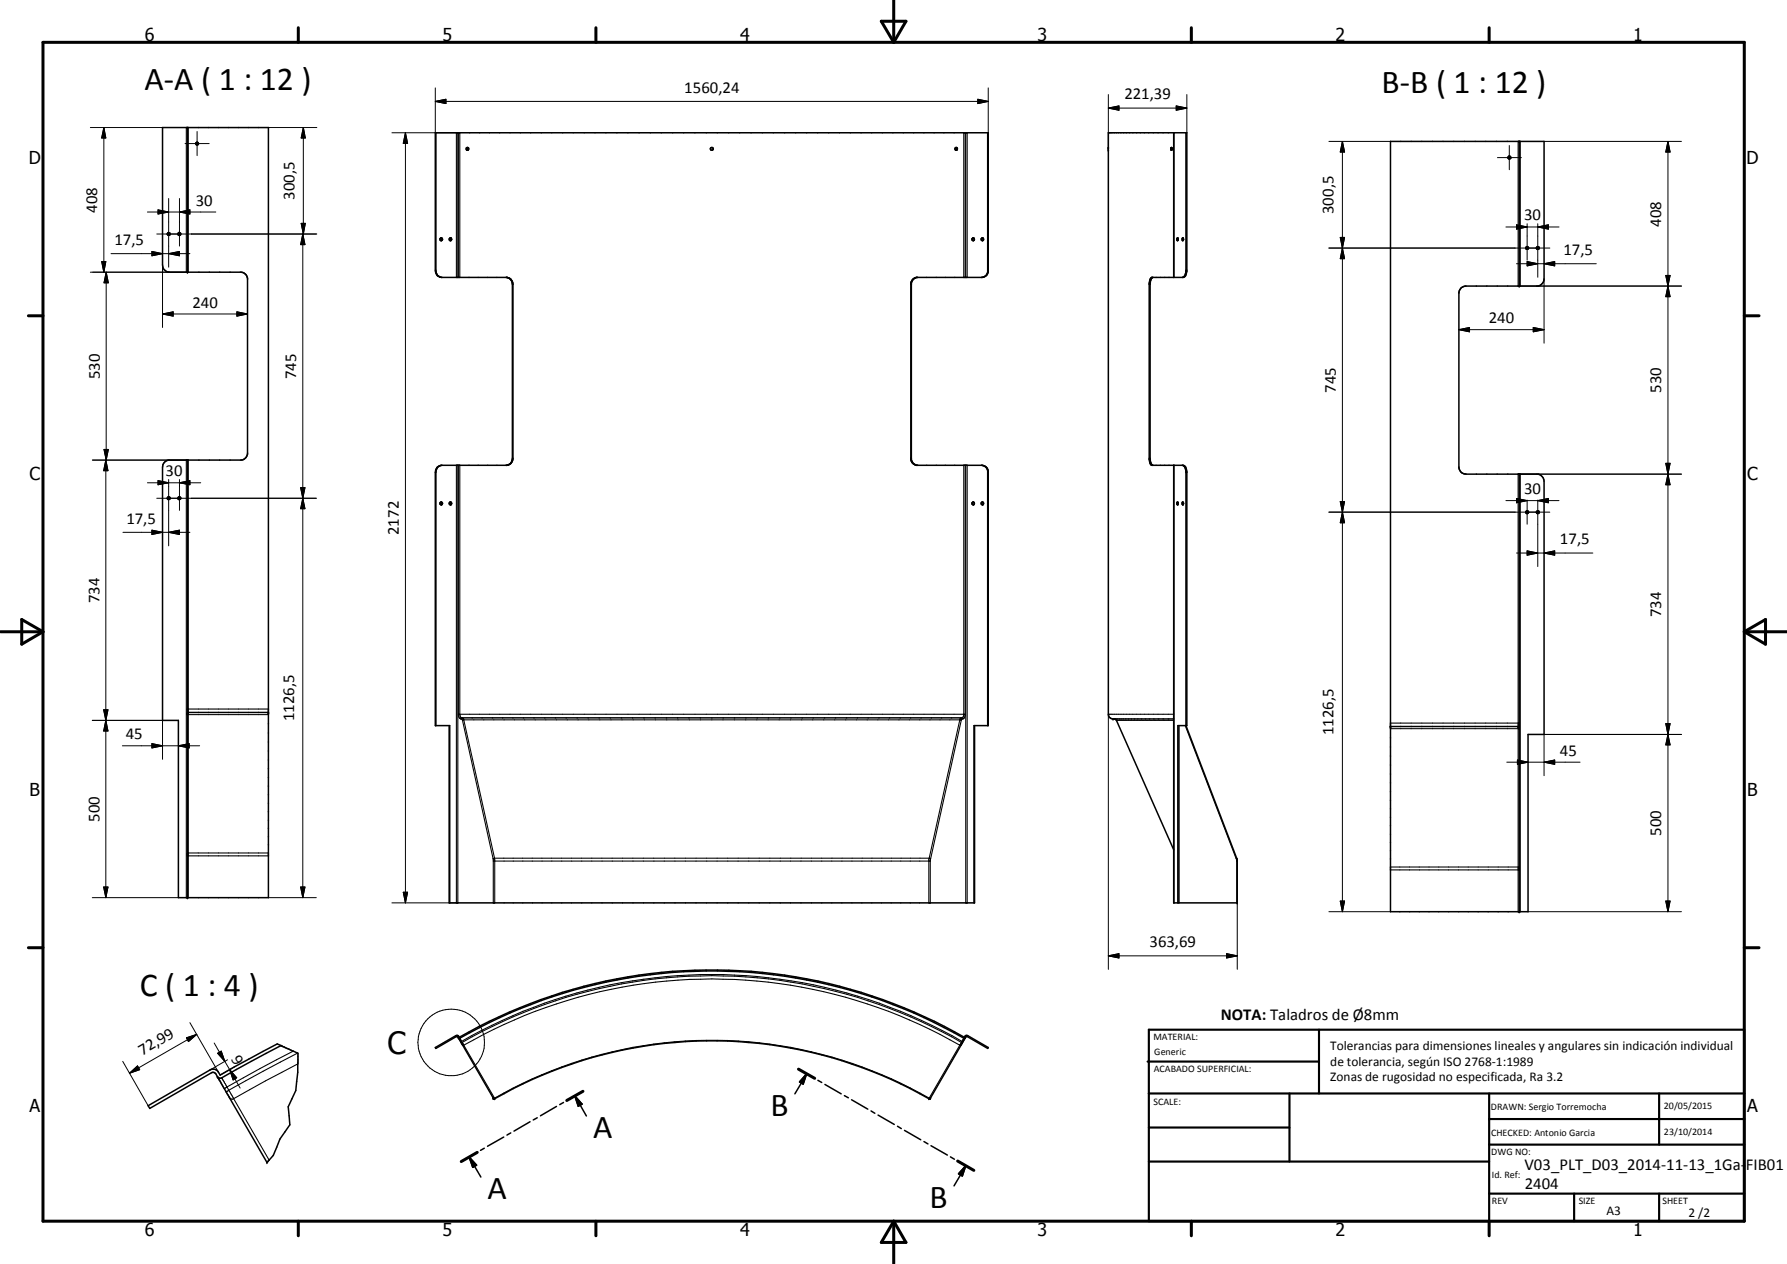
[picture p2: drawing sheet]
<svg xmlns="http://www.w3.org/2000/svg" width="420mm" height="297mm" viewBox="0 0 420 297" stroke-linecap="round" stroke-linejoin="round" font-family="sans-serif">
<g fill="none" stroke="#000" stroke-width=".35">
<path d="M38.2 30h24.9v180.9h-21.2v-41.6h-3.7v-59.5a1.7 1.7 0 0 1 1.4-1.7h17.1a1.73 1.73 0 0 0 1.5-1.3v-41.5l-.3-.6a1.52 1.52 0 0 0-1.2-.7h-16.8a1.73 1.73 0 0 1-1.7-1.7zM44.1 30v34M102.5 31.2v32.3a1.59 1.59 0 0 0 1.2 1.7M109.8 34.7l.3 .1-.3 .5M224.6 34.8h.4l-.1 .5-.3-.1zM224.9 34.7l-.2 .3 .2 .3M232.2 31.2v32.6l-.5 1-.9 .4M275.4 34.7l.2 .1-.1 .5-.2-.2zM275.5 34.7v.5M276 31.2v34M278.8 31.2v32.3l-.3 1.3-.5 .4M326.9 33.2h36.1v32.4a1.8 1.8 0 0 1-1.4 1.6h-17.1l-.9 .4-.5 .6-.1 .5v41.2a1.65 1.65 0 0 0 1.7 1.5h16.9a1.8 1.8 0 0 1 1.4 1.7v59.5h-3.7v41.6h-32.4z"/>
<path d="M357.2 33.2v34M103.7 55.9l.3 .3v.2l-.3 .2M103.7 55.9l.2 .3-.2 .4M103.7 55.9l-.2 .2v.3l.2 .2M105.9 55.9l.2 .3-.2 .4M228.5 56.1a.3 .3 0 0 1 .5-.1 .3 .3 0 0 1 0 .5 .3 .3 0 0 1-.5-.1zM228.9 55.9l-.2 .1v.4l.2 .2M230.8 56a.3 .3 0 0 1 .4 .1 .3 .3 0 0 1-.1 .4 .3 .3 0 0 1-.4-.1zM231 55.9l-.2 .3 .2 .4M276.9 55.9l-.2 .5 .2 .1M276.9 55.9h.1M276.9 55.9v.6"/>
<path d="M276.9 56v.5M278 55.9a.32 .32 0 0 1 .3 .3 .32 .32 0 0 1-.3 .4zM278.1 55.9h.1M278.2 56v.5M358.8 58l.5 .1 .1 .2-.2 .3-.4-.1-.1-.2zM103.8 65.2l15.7 .1M103.9 65.2l-.6-.1a1.43 1.43 0 0 1-.9-1.6v-32.3h130v32.6l-.3 .8-.4 .3-.8 .3-15.7 .1M119.2 65.2l.6 .2M119.5 65.3l.3 .1M119.8 65.4l.4 .5 .3 .8-.1 41.3a1.5 1.5 0 0 1-.9 1.2M119.8 65.4l.5 .5 .3 .8v41.2l-.4 1-1 .4M215.2 65.3a1.7 1.7 0 0 0-.9 1.2v41.5a1.77 1.77 0 0 0 1.2 1.3"/>
<path d="M215.2 65.3a1.36 1.36 0 0 0-1 1.2v41.5a1.77 1.77 0 0 0 1.2 1.3h15.5M215.5 65.2l-.3 .1M271 65.2l-.4 .5-.2 1v41.2l.2 1 .4 .4M44.1 108.1v102.8M103.7 118l.3 .2-.1 .4h-.2M103.7 118l.2 .2-.2 .4M103.7 118l-.2 .2v.2l.2 .2M103.7 109.4a1.51 1.51 0 0 0-1.2 1.6v59.5M103.9 109.3l-.6 .2a1.43 1.43 0 0 0-.9 1.5v59.5h3.3v41.7M105.9 118l.2 .2-.2 .4M119.5 109.3h-15.7M228.5 118.2a.3 .3 0 0 1 .5-.1 .3 .3 0 0 1 0 .4 .3 .3 0 0 1-.5-.1z"/>
<path d="M228.7 118.1v.4l.2 .1M228.9 118l-.2 .1M230.8 118.1a.3 .3 0 0 1 .4 0 .3 .3 0 0 1-.1 .5 .3 .3 0 0 1-.4-.2zM230.8 109.3l1 .4 .6 1v59.8h-3.4v41.7M231 118l-.2 .2 .2 .4M231 109.4l.9 .5 .3 .8v59.8M276 109.3v102.9h14.9v-10.4l-12.1-31.3v-59.5l-.3-1.3-.5-.4M276.8 118l.2 .2-.1 .5-.2-.3zM276.9 118.1v.5M278 118a.32 .32 0 0 1 .3 .3 .32 .32 0 0 1-.3 .3zM278.2 118.1v.5M357.2 111.4v102.8"/>
<path d="M358.8 120.1l.3-.1 .3 .3a.33 .33 0 0 1-.4 .4 .33 .33 0 0 1-.2-.6zM63.1 167.4h-18.8l-.2 .2M105.6 170.5v41.7h123.5v-41.7M108.5 168.7h117.7M262.2 169l.3 .3 13.5 30.4M276 169h-14.3l-.9-.5-.2-.6v-136.7h18.4v32.6l-.1 .5-.1 .5-.6 .4h-7.4l-.3 .2-.3 1.1 .1 42 .5 .8h7.4l.6 .4 .2 1v59.8h-2.1v41.7M277.2 170.5v41.7M326.9 170.7h30.1l.2 .3M51.1 253v.1M51.1 253.1l.1 .1M51.2 253.2l11.6 20M66.1 245.7l4 1.8-.1 4.5-.5 4.3-1.7 3.8 .3 4.2-2.3 3.4-.7 1.9a7.4 7.4 0 0 1-2 3.2l-.3 .3"/>
<path d="M66.1 245.7l-.9-.4-13.4 7.3a1.64 1.64 0 0 0-2.5-1.1l-14.5 8.3 .4 .7 14.7-8.5 .7 .2 .5 .8M66.1 245.7l-14 7.6-.3 .1-.6-.2M107.8 243.9l-.2-.3h-.3l-4.8 2.8-.1-.2 4.8-2.8a.53 .53 0 0 1 .8 .4 119.5 119.5 0 0 1 118.7 0l.4-.5 .4 .1 4.9 2.8-.2 .2-4.8-2.8h-.3l-.2 .3M107.8 243.9l8.4 14.3a103 103 0 0 1 102.4 0l8.3-14.3M107.8 243.9l.1 .1a119.4 119.4 0 0 1 118.9 0l.1-.1M132.5 259.1l-.9 .5M135.2 257.6l1.7 1.9-.9 .5zM135.2 257.6l2.7 4.7M137.1 256.5l-3.8 2.1M187.7 251.2l3.8 2.2M189.6 252.3l-.8 2.5-.8-.5zM189.6 252.3l-2.7 4.7"/>
<path d="M192.3 253.9l.9 .5M194 254.8l3.8 2.2M198.5 257.5l1 .5M200.2 258.4l3.8 2.2M218.8 258.1h-.1M62.8 273.1v.1M110.3 271.9l1.7 1.9-.8 .5zM110.3 271.9l2.8 4.7M112.2 270.8l-3.8 2.2M113.9 269.8l-.9 .5M118.4 267.2l-3.8 2.2M120.1 266.2l-.9 .5"/>
<path d="M124.6 263.6l-3.7 2.2M126.3 262.7l-.9 .5M130.8 260l-3.7 2.2M204.8 261.1l.9 .5M206.4 262l3.9 2.2M211 264.7l.9 .5M212.7 265.6l3.8 2.2M217.2 268.3l1 .5M218.9 269.2l3.8 2.2M223.5 271.9l.9 .5M225.2 272.8l3.8 2.2M227.1 273.9l-.8 2.5-.9-.6z"/>
<path d="M227.1 273.9l-2.8 4.8"/>
<circle cx="46.4" cy="33.7" r=".33"/>
<circle cx="109.9" cy="35" r=".32"/>
<circle cx="167.4" cy="35" r=".33"/>
<circle cx="354.9" cy="37" r=".34"/>
<circle cx="39.7" cy="55" r=".34"/>
<circle cx="42.2" cy="55" r=".34"/>
<circle cx="105.9" cy="56.3" r=".32"/>
<circle cx="361.6" cy="58.3" r=".33"/>
<circle cx="39.7" cy="117.1" r=".34"/>
<circle cx="42.2" cy="117.1" r=".33"/>
<circle cx="105.9" cy="118.3" r=".32"/>
<circle cx="361.6" cy="120.4" r=".33"/>
</g>
<g fill="none" stroke="#000" stroke-width=".25">
<path d="M43.8 30v34M44.3 30v34M107.3 31.2v34M107.6 31.2v34M107.8 31.2v34M108.1 31.2v34M226.6 31.2v34M226.9 31.2v34M227.1 31.2v34M227.4 31.2v34M276 31.2v34M356.9 33.2v34"/>
<path d="M357.5 33.2v34M102.4 63.5h.1M120.5 66.8h.1M214.2 66.8h.1M232.2 63.5h.2M270.2 66.8h.2M278.8 63.5h.2M43.8 108.1v102.8M44.3 108.1v102.8M102.4 111h.1M107.3 109.3v102.9M107.6 109.3v102.9"/>
<path d="M107.8 109.3v58.8l.1 .5 .4 .4M108.1 109.3v58.6l.1 .5 .3 .3-.2 .3M120.5 107.7h.1M214.2 107.7h.1M226.6 109.3v58.9l-.4 .5M226.9 109.3v58.8l-.2 .6-.3 .3M227.1 109.3v102.9M227.4 109.3v102.9M232.2 111h.2M270.2 107.7h.2M276 109.3v102.9M278.8 111h.2"/>
<path d="M356.9 111.4v102.8M357.5 111.4v102.8M44.1 166.6h.1M44.1 166.6h19M44.1 168v.1M44.1 168h.1M44.3 167.5h.1M44.3 167.4h.1M63.1 167.9l-19 .1M107.8 167.9h119.1M108.3 169h.2M108.5 169l.2 .3"/>
<path d="M108.7 169.3l7.2 32.5M109 168.9l-.4-.2-.1 .3M109 168.9v.1M109 169v.2M109 169.2l-.3 .1M109 169.2l7.3 32.5M109 169.2h116.7M225.7 169.2l.3 .1M225.7 169.2l-7.2 32.5M226 169.3l-7.2 32.5M226.1 168.7l.2 .3M226.4 169h-.2l-.2 .3"/>
<path d="M226.4 169l-.1-.3h-.4l-.2 .5M260.6 167.9h15.4M262.5 169.3h13.5M278.7 170.5l11.9 31.3M326.9 169.9h30.3M326.9 171.2l30.3 .1M356.9 170.7h.1M44.1 201.1h.1M44.1 201.1h19M44.1 200.5v.1M63.1 200.4l-19 .1M115.9 201.8l.1 10.4"/>
<path d="M116 202.4h102.7M116.3 201.7v10.5M116.3 201.7l-.4 .1M116.3 201.7h102.2M218.5 201.7l.3 .1M218.5 201.7l-.1 10.5M218.8 201.8l-.1 10.4M290.6 201.8l.2 .4v10M290.8 201.7h.1M290.8 202.4h.1M290.8 201.7l-.2 .1M290.9 202.4h.1"/>
<path d="M326.9 203.8h30.3M326.9 204.4h30.3M52.1 253.3h.1M52.1 253.3l1.3 2.1M53.4 255.4l-.7 .4M53.4 255.4l.4 .8M53.8 256.2l1.1 2M53.8 256.2l-.6 .4M54 258l.4 .3 .5-.1M54.9 258.2l8.4 14.4M68.9 247l-15.5 8.4M70 247.5l-16.2 8.7"/>
<path d="M70 250l-15.1 8.2M108.1 244l.6 1M108.3 244.9a117.8 117.8 0 0 1 118.1 0M108.5 245.1h.1M108.5 245v.1M108.7 245h-.2M108.7 245l.3 .4M108.7 245a117.9 117.9 0 0 1 117.3 0M108.7 245.5l.3 .1M109 245.4v.1M109 245.5v.1M109 245.6l7.3 12.5"/>
<path d="M109 245.6a116.9 116.9 0 0 1 116.7 0M115.9 258l.4 .1M116.3 258.1v.1M116.3 258.1a102.8 102.8 0 0 1 102.2 0M116.3 258.2h.1M218.4 258.2h.1M218.5 258.1l-.1 .1M218.8 258l-.3 .1M225.7 245.6l-7.2 12.5M226 245.5l-.3 .1M226 245l-.3 .6M226 245h.2"/>
<path d="M226.2 245l.1 .1M226.3 245.1h.1M226.6 244l-.6 1"/>
</g>
<g fill="#000">
<circle cx="44.1" cy="30" r=".18"/>
<circle cx="260.6" cy="35.3" r=".18"/>
<circle cx="260.6" cy="34.7" r=".18"/>
<circle cx="357.2" cy="33.2" r=".18"/>
<circle cx="44.1" cy="64" r=".18"/>
<circle cx="357.2" cy="67.2" r=".18"/>
<circle cx="44.1" cy="108.1" r=".18"/>
<circle cx="357.2" cy="111.4" r=".18"/>
<circle cx="44.1" cy="167.7" r=".18"/>
<circle cx="63.1" cy="167.5" r=".18"/>
<circle cx="63.1" cy="167.4" r=".18"/>
<circle cx="261.7" cy="169" r=".18"/>
<circle cx="326.9" cy="170.7" r=".18"/>
<circle cx="357.2" cy="171" r=".18"/>
<circle cx="44.1" cy="210.9" r=".18"/>
<circle cx="290.9" cy="212.2" r=".18"/>
<circle cx="357.2" cy="214.2" r=".18"/>
<circle cx="51.1" cy="253" r=".18"/>
<circle cx="116" cy="258.1" r=".18"/>
<circle cx="218.7" cy="258.1" r=".18"/>
<circle cx="62.8" cy="273.2" r=".18"/>
</g>
<g fill="none" stroke="#000" stroke-width=".71">
<path d="M10.1 9.9h400v277.1h-400zM70.1 6.5v3.4M140.1 6.5v3.4M207.2 5h5.8l-2.9 4.9zM210.1 0v9.9M280.1 6.5v3.4M350.1 6.5v3.4M6.7 74.2h3.4M410.1 74.2h3.5M.1 148.5h10M5.1 145.6l5 2.9-5 2.9zM410.1 148.5h10"/>
<path d="M410.1 148.5l5-2.9v5.8zM6.7 222.7h3.4M410.1 222.7h3.5M137.1 256.5l-3.8 2.1M187.7 251.2l3.8 2.2M112.2 270.8l-3.8 2.2M225.2 272.8l3.8 2.2M70.1 287v3.4M140.1 287v3.4M210.1 287v10M210.1 287l2.9 5h-5.8zM280.1 287v3.4"/>
<path d="M350.1 287v3.4"/>
</g>
<g fill="none" stroke="#000" stroke-width=".51">
<path d="M269.8 249.5h40.3M270.1 242h140v45h-140zM270.1 257h140M303.2 257v16M310.1 242v15M350.1 257v30M390.1 257v12M270.1 265h33.1M270.1 273h80M350.1 269h60M350.1 263h60M350.1 280.5h60"/>
<path d="M370.1 280.5v6.5M390.1 280.5v6.5"/>
</g>
<g fill="#000">
<path d="M24.4 30l.5 2.4h-1zM71.3 30l.5 2.4h-1zM95.3 31.2l.5 2.5h-1zM102.4 23.8l2.4-.5v1zM229.9 23.3l2.5 .5-2.5 .5zM260.6 25.4l2.5-.5v1zM276.6 24.9l2.4 .5-2.4 .5zM315.6 33.2l.5 2.5h-1zM392.2 33.2l.5 2.5h-1zM37.2 49.3l2.5 .5-2.5 .5zM39.7 59.6l2.5-.5v1zM42.2 49.8l2.5-.5v1z"/>
<path d="M70.8 52.5h1l-.5 2.5zM71.2 55l.5 2.5h-1zM315.1 55.8h1l-.5 2.5zM356.6 52.8l2.5 .5-2.5 .5zM361.6 53.3l2.5-.5v1zM23.9 61.5h1l-.5 2.5zM25 64l.5 2.5h-1zM35.7 59.1l2.5 .5-2.5 .5zM38.2 73.8l2.5-.5v1zM55.7 73.3l2.5 .5-2.5 .5zM315.6 58.3l.5 2.5h-1zM343 77.5l2.5-.5v1z"/>
<path d="M359.1 61.5l2.5 .5-2.5 .5zM360.5 77l2.5 .5-2.5 .5zM363 62l2.5-.5v1zM391.7 64.7h1l-.5 2.5zM392.2 67.2l.5 2.5h-1zM24.5 105.6h1l-.5 2.5zM24.9 108.1l.5 2.5h-1zM37.2 112.9l2.5 .6-2.5 .4zM42.2 113.5l2.5-.6v1zM70.7 114.6h1l-.5 2.5zM71.2 117.1l.5 2.4h-1zM315.1 117.9h1l-.5 2.5z"/>
<path d="M356.6 117.1l2.5 .5-2.5 .6zM361.6 117.6l2.5-.5v1.1zM391.7 108.9h1l-.5 2.5zM392.2 111.4l.5 2.5h-1zM35.7 124.6l2.5 .5-2.5 .5zM39.7 125.1l2.5-.5v1zM315.6 120.4l.5 2.5h-1zM359.1 129.5l2.5 .5-2.5 .5zM363 130l2.5-.5v1zM24.4 166.8h1l-.5 2.5zM24.9 169.3l.5 2.5h-1zM35.7 174.8l2.5 .5-2.5 .5z"/>
<path d="M41.9 175.3l2.6-.5v1zM356.8 178.6l2.5 .5-2.5 .5zM363 179.1l2.5-.5v1zM391.7 170.1h1l-.5 2.5zM392.2 172.6l.5 2.4h-1zM24.4 208.4h1l-.5 2.5zM70.7 208.4h1l-.5 2.5zM94.8 209.7h1l-.5 2.5zM315.1 211.8h1l-.5 2.4zM391.7 211.8h1l-.5 2.4zM260.6 224.6l2.5-.5v1zM288.4 224.1l2.5 .5-2.5 .5z"/>
<path d="M30.4 252.2l1.9-1.7 .5 .9zM43.8 243.9l2.5-.8-2 1.7zM51.2 247.5l.8-.5 .9 2.4zM54 251.4l1.7 1.9-.9 .5zM135.2 257.6l1.7 1.9-.9 .5zM189.6 252.3l-.8 2.5-.8-.5zM110.3 271.9l1.7 1.9-.8 .5zM227.1 273.9l-.8 2.5-.9-.6z"/>
</g>
<g fill="none" stroke="#000" stroke-width=".24">
<path d="M21.2 30h17M24.4 30l.5 2.4h-1zM24.4 30v34M43.5 33.7h5.7M43.8 30h30.7M46.3 30.9v5.7M71.3 30l.5 2.4h-1zM71.3 30v25M92.1 31.2h16M95.3 31.2l.5 2.5h-1zM95.3 31.2v181M102.4 23.8l2.4-.5v1z"/>
<path d="M102.4 23.8h130M102.4 20.7v10.5M229.9 23.3l2.5 .5-2.5 .5zM232.4 20.7v10.5M260.6 25.4l2.5-.5v1zM260.6 25.4h18.4M260.6 22.2v13.1M276.6 24.9l2.4 .5-2.4 .5zM279 22.2v9M312.5 33.2h14.4M315.6 33.2l.5 2.5h-1zM315.6 33.2v181"/>
<path d="M352.1 37h5.6M354.9 34.2v5.7M363 33.2h32.3M392.2 33.2l.5 2.5h-1zM392.2 33.2v181M26.1 59.6h18.6M34.7 49.8h16M35.7 59.1l2.5 .5-2.5 .5zM36.9 55h37.6M37.2 49.3l2.5 .5-2.5 .5zM39.7 59.6l2.5-.5v1zM39.7 46.7v16.1"/>
<path d="M42.2 49.8l2.5-.5v1zM42.2 46.7v11.1M70.8 52.5h1l-.5 2.5zM71.2 55l.5 2.5h-1zM71.2 55v155.9M312.5 58.3h51.9M315.1 55.8h1l-.5 2.5zM315.1 55.8l1 5h-1l1-5zM315.6 58.3l.5 2.5h-1zM354.1 53.3h12.5M356.6 52.8l2.5 .5-2.5 .5zM359.1 52.6v8.5"/>
<path d="M361.6 53.3l2.5-.5v1zM361.6 52.6v12.6M21.2 64h23.1M23.9 61.5h1l-.5 2.5zM25 64l.5 2.5h-1zM25 64v44.1M38.2 73.8l2.5-.5v1zM38.2 73.8h20M38.2 62.3v14.7M55.7 73.3l2.5 .5-2.5 .5zM343 77.5l2.5-.5v1zM343 77.5h20"/>
<path d="M356.6 62h18.7M356.9 67.2h38.4M359.1 61.5l2.5 .5-2.5 .5zM360.5 77l2.5 .5-2.5 .5zM363 62l2.5-.5v1zM363 65.6v15M391.7 64.7h1l-.5 2.5zM391.7 64.7l1 5h-1l1-5zM392.2 67.2l.5 2.5h-1zM21.7 108.1h22.6M24.5 105.6h1l-.5 2.5zM24.9 108.1l.5 2.5h-1z"/>
<path d="M24.9 108.1v102.8M34.7 113.5h12.5M36.9 117.1h37.5M37.2 112.9l2.5 .6-2.5 .4zM39.7 112.7v15.6M42.2 113.5l2.5-.6v1zM42.2 112.7v7.2M70.7 114.6h1l-.5 2.5zM71.2 117.1l.5 2.4h-1zM315.1 117.9h1l-.5 2.5zM354.1 117.6h12.5M356.6 117.1l2.5 .5-2.5 .6z"/>
<path d="M356.9 111.4h38.4M359.1 117.5v5.7M361.6 117.6l2.5-.5v1.1zM361.6 117.5v15.6M391.7 108.9h1l-.5 2.5zM391.7 108.9h1l-1 5h1zM392.2 111.4l.5 2.5h-1zM28.9 125.1h15.8M35.7 124.6l2.5 .5-2.5 .5zM39.7 125.1l2.5-.5v1zM312.5 120.4h51.9M315.6 120.4l.5 2.5h-1z"/>
<path d="M356.6 130h17.9M359.1 129.5l2.5 .5-2.5 .5zM363 130l2.5-.5v1zM21.7 169.3h16.5v9.1M24.4 166.8h1l-.5 2.5zM24.4 166.8l1 5h-1l1-5zM24.9 169.3l.5 2.5h-1zM28.8 175.3h18.1M35.7 174.8l2.5 .5-2.5 .5zM41.9 175.3l2.6-.5v1zM260.6 167.9v59.9M354.3 179.1h17.2"/>
<path d="M356.8 178.6l2.5 .5-2.5 .5zM363 179.1l2.5-.5v1zM391.7 170.1h1l-.5 2.5zM392.2 172.6l.5 2.4h-1zM395.3 172.6h-32.3v9.7M21.7 210.9h20.2M24.4 208.4h1l-.5 2.5zM63.1 210.9h11.3M70.7 208.4h1l-.5 2.5zM92.1 212.2h15.5M94.8 209.7h1l-.5 2.5zM290.9 212.2v15.6"/>
<path d="M312.5 214.2h14.4M315.1 211.8h1l-.5 2.4zM359.3 214.2h36M391.7 211.8h1l-.5 2.4zM260.6 224.6l2.5-.5v1zM260.6 224.6h30.3M288.4 224.1l2.5 .5-2.5 .5zM28.9 249.4l5.9 10.4M30.4 252.2l1.9-1.7 .5 .9zM43.8 243.9l2.5-.8-2 1.7zM44.7 240.3l6.7 11.7M46.3 243.1l-15.9 9.1"/>
<path d="M50.4 245.1l3.6 6.3M51.2 247.5l.8-.5 .9 2.4zM53.5 249l-4.2 2.5M54 251.4l1.7 1.9-.9 .5zM54 251.4l2.5 4.3M54.6 251l-2.8 1.6"/>
<circle cx="106.1" cy="245" r="7.8"/>
</g>
<g font-size="7.9">
<text x="34" y="21.2">A-A ( 1 : 12 )</text>
<text x="324.9" y="21.9">B-B ( 1 : 12 )</text>
<text x="32.8" y="234.1">C ( 1 : 4 )</text>
<text x="181.1" y="262.2">B</text>
<text x="139.4" y="267.4">A</text>
<text x="114.6" y="281.7">A</text>
<text x="218.5" y="283.8">B</text>
</g>
<text font-size="7.2" x="91.1" y="247.6">C</text>
<g font-size="4.2">
<text x="34" y="9.6">6</text>
<text x="104" y="9.6">5</text>
<text x="174" y="9.6">4</text>
<text x="244" y="9.6">3</text>
<text x="314" y="9.6">2</text>
<text x="384" y="9.6">1</text>
<text x="6.8" y="38.7">D</text>
<text x="410.6" y="38.7">D</text>
<text x="7" y="112.9">C</text>
<text x="410.8" y="112.9">C</text>
<text x="7" y="187.1">B</text>
<text x="410.8" y="187.1">B</text>
<text x="7" y="261.4">A</text>
<text x="410.8" y="261.4">A</text>
<text x="34" y="290.4">6</text>
<text x="104" y="290.4">5</text>
<text x="174" y="290.4">4</text>
<text x="244" y="290.4">3</text>
<text x="314" y="290.4">2</text>
<text x="384" y="290.4">1</text>
</g>
<g font-size="3.9">
<text x="160.9" y="21.8">1560,24</text>
<text x="264.4" y="23.3">221,39</text>
<text x="69.2" y="47" transform="rotate(-90 69.2 47)">300,5</text>
<text x="22.8" y="50" transform="rotate(-90 22.8 50)">408</text>
<text x="46" y="48.3">30</text>
<text x="313.6" y="50.2" transform="rotate(-90 313.6 50.2)">300,5</text>
<text x="358.3" y="51.8">30</text>
<text x="390.6" y="53.3" transform="rotate(-90 390.6 53.3)">408</text>
<text x="26.9" y="57.6">17,5</text>
<text x="367.6" y="59.9">17,5</text>
<text x="45.2" y="72.3">240</text>
<text x="350" y="75.9">240</text>
<text x="23.4" y="89.1" transform="rotate(-90 23.4 89.1)">530</text>
<text x="69.7" y="89.1" transform="rotate(-90 69.7 89.1)">745</text>
<text x="314.1" y="92.4" transform="rotate(-90 314.1 92.4)">745</text>
<text x="390.6" y="92.4" transform="rotate(-90 390.6 92.4)">530</text>
<text x="38.9" y="111.9">30</text>
<text x="358.3" y="116.1">30</text>
<text x="29.7" y="123.1">17,5</text>
<text x="93.8" y="125.7" transform="rotate(-90 93.8 125.7)">2172</text>
<text x="366.8" y="127.9">17,5</text>
<text x="23.4" y="141.7" transform="rotate(-90 23.4 141.7)">734</text>
<text x="390.6" y="145" transform="rotate(-90 390.6 145)">734</text>
<text x="29.6" y="173.7">45</text>
<text x="69.2" y="169.5" transform="rotate(-90 69.2 169.5)">1126,5</text>
<text x="313.6" y="172.8" transform="rotate(-90 313.6 172.8)">1126,5</text>
<text x="366.8" y="177.6">45</text>
<text x="23.4" y="193.1" transform="rotate(-90 23.4 193.1)">500</text>
<text x="390.6" y="196.4" transform="rotate(-90 390.6 196.4)">500</text>
<text x="270.2" y="222.5">363,69</text>
<text x="287.1" y="239.6">NOTA: Taladros de Ø8mm</text>
<text x="33.4" y="248.1" transform="rotate(-30 33.4 248.1)">72,99</text>
<text x="54.3" y="248.8" transform="rotate(60 54.3 248.8)">9</text>
<text x="358.5" y="275">V03_PLT_D03_2014-11-13_1Ga-FIB01</text>
<text x="358.5" y="279.4">2404</text>
</g>
<g font-size="3.1">
<text x="312.7" y="246.8">Tolerancias para dimensiones lineales y angulares sin indicación individual</text>
<text x="312.7" y="250.4">de tolerancia, según ISO 2768-1:1989</text>
<text x="312.7" y="254">Zonas de rugosidad no especificada, Ra 3.2</text>
<text x="377.7" y="285.6">A3</text>
<text x="397" y="285.9">2 /2</text>
</g>
<g font-size="2.4">
<text x="271.2" y="244.4">MATERIAL:</text>
<text x="271.3" y="252">ACABADO SUPERFICIAL:</text>
<text x="271.4" y="247.9">Generic</text>
<text x="271.2" y="259.7">SCALE:</text>
<text x="350.6" y="260.8">DRAWN: Sergio Torremocha</text>
<text x="391.2" y="260.6">20/05/2015</text>
<text x="350.6" y="267">CHECKED: Antonio Garcia</text>
<text x="391.2" y="266.7">23/10/2014</text>
<text x="350.6" y="271.4">DWG NO:</text>
<text x="350.8" y="276.9">Id. Ref:</text>
<text x="350.8" y="282.8">REV</text>
<text x="371.2" y="282.9">SIZE</text>
<text x="390.9" y="282.9">SHEET</text>
</g>
</svg>
